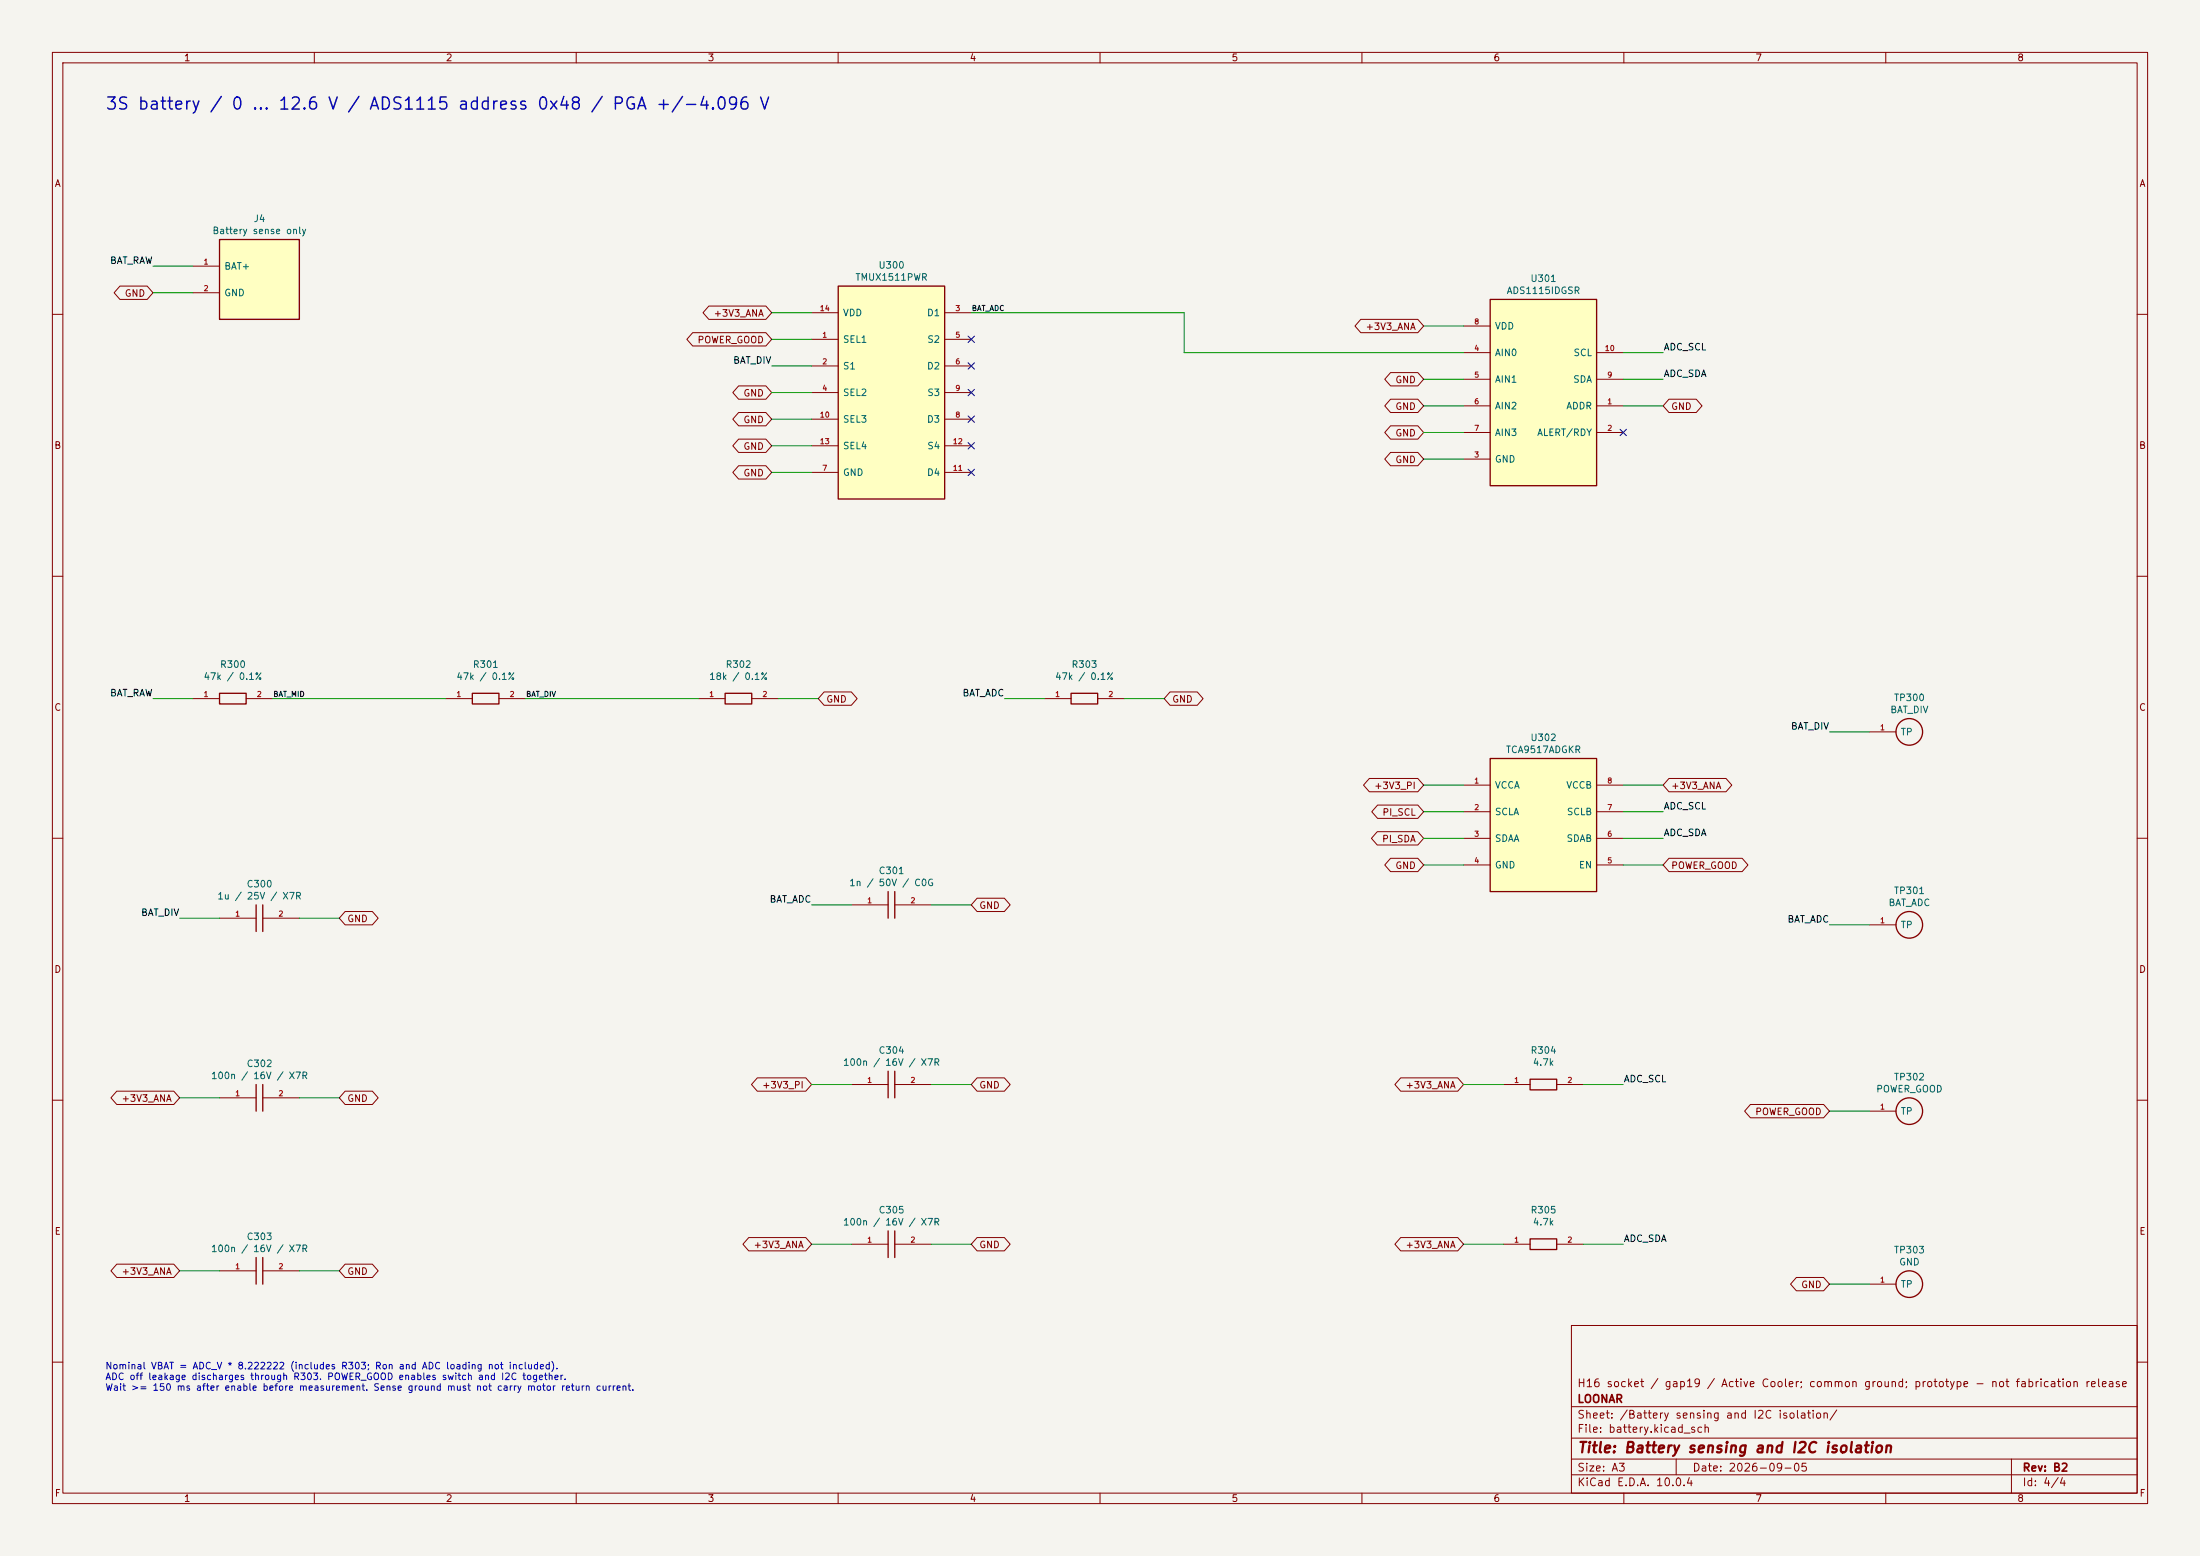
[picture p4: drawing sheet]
<svg xmlns="http://www.w3.org/2000/svg" width="420mm" height="297mm" viewBox="0 0 420 297" stroke-linecap="round" stroke-linejoin="round" font-family="sans-serif">
<path d="M0 0h420v297h-420z" fill="#f5f4ef" stroke="#f5f4ef" stroke-width=".19"/>
<g fill="none" stroke="#840000" stroke-width=".19">
<path d="M10 10h400v277h-400zM12 12h396v273h-396zM60 10v2M110 10v2M160 10v2M210 10v2M260 10v2M310 10v2M360 10v2M10 60h2M408 60h2M10 110h2"/>
<path d="M408 110h2M356.9 139.7h5M10 160h2M408 160h2M41.9 175.3h7M50.2 175.3h6.9M162.6 172.7h6.9M170.8 172.7h7M10 210h2M41.9 209.6h7M50.2 209.6h6.9M162.6 207h6.9"/>
<path d="M170.8 207h7M408 210h2M162.6 237.5h6.9M170.8 237.5h7M41.9 242.6h7M50.2 242.6h6.9M300 253h108v32h-108zM10 260h2M300 278.5h108M300 274.5h108M300 268.5h108M320 278.5v3"/>
<path d="M384 278.5v6.5M408 260h2M60 285v2M110 285v2M160 285v2M210 285v2M260 285v2M300 281.5h108M310 285v2M360 285v2"/>
</g>
<g fill="none" stroke="#840000" stroke-width=".25">
<path d="M48.9 172.7v5.1M50.2 172.7v5.1M169.5 170.2v5.1M170.8 170.2v5.1M48.9 207v5.1M50.2 207v5.1M169.5 204.5v5.1M170.8 204.5v5.1M169.5 234.9v5.1M170.8 234.9v5.1M48.9 240v5.1M50.2 240v5.1"/>
<circle cx="364.5" cy="139.7" r="2.54"/>
</g>
<path d="M284.5 144.8h20.3v25.4h-20.3z" fill="#ffffc2"/>
<g fill="none" stroke="#840000" stroke-width=".25">
<path d="M284.5 144.8h20.3v25.4h-20.3zM292.1 206h5.1v2h-5.1zM292.1 236.5h5.1v2h-5.1z"/>
<circle cx="364.5" cy="176.5" r="2.54"/>
<circle cx="364.5" cy="212.1" r="2.54"/>
<circle cx="364.5" cy="245.1" r="2.54"/>
</g>
<g fill="none" stroke="#840000" stroke-width=".19">
<path d="M279.4 149.9h5.1M279.4 154.9h5.1M304.8 149.9h5.1M304.8 154.9h5.1M279.4 160h5.1M279.4 165.1h5.1M304.8 160h5.1M304.8 165.1h5.1M356.9 176.5h5M287 207h5.1M297.2 207h5.1M356.9 212.1h5"/>
<path d="M287 237.5h5.1M297.2 237.5h5.1M356.9 245.1h5"/>
</g>
<path d="M284.5 57.2h20.3v35.5h-20.3z" fill="#ffffc2"/>
<path d="M284.5 57.2h20.3v35.5h-20.3zM204.5 132.3h5v2.1h-5z" fill="none" stroke="#840000" stroke-width=".25"/>
<path d="M279.4 77.5h5.1M279.4 67.3h5.1M279.4 72.4h5.1M279.4 62.2h5.1M304.8 77.5h5.1M304.8 67.3h5.1M304.8 72.4h5.1M279.4 82.6h5.1M279.4 87.6h5.1M304.8 82.6h5.1M199.4 133.4h5.1M209.5 133.4h5.1" fill="none" stroke="#840000" stroke-width=".19"/>
<path d="M160 54.6h20.3v40.7h-20.3z" fill="#ffffc2"/>
<path d="M160 54.6h20.3v40.7h-20.3zM90.2 132.3h5v2.1h-5z" fill="none" stroke="#840000" stroke-width=".25"/>
<g fill="none" stroke="#840000" stroke-width=".19">
<path d="M154.9 59.7h5.1M180.3 59.7h5.1M154.9 64.8h5.1M154.9 69.9h5.1M154.9 74.9h5.1M180.3 64.8h5.1M180.3 69.9h5.1M180.3 74.9h5.1M154.9 90.2h5.1M154.9 80h5.1M154.9 85.1h5.1M180.3 90.2h5.1"/>
<path d="M180.3 80h5.1M180.3 85.1h5.1M85.1 133.4h5.1M95.2 133.4h5.1"/>
</g>
<path d="M41.9 45.7h15.2v15.3h-15.2z" fill="#ffffc2"/>
<path d="M41.9 45.7h15.2v15.3h-15.2zM41.9 132.3h5.1v2.1h-5.1zM138.4 132.3h5.1v2.1h-5.1z" fill="none" stroke="#840000" stroke-width=".25"/>
<g fill="none" stroke="#840000" stroke-width=".19">
<path d="M22.9 54.6h5.2l1.1 1.3-1.1 1.3h-5.2l-1.1-1.3zM36.8 50.8h5.1M36.8 55.9h5.1M135.3 58.4h10.9l1.1 1.3-1.1 1.3h-10.9l-1.1-1.3zM132.2 63.5h14l1.1 1.3-1.1 1.2h-14l-1.1-1.2zM141 78.7h5.2l1.1 1.3-1.1 1.3h-5.2l-1.1-1.3zM141 73.7h5.2l1.1 1.2-1.1 1.3h-5.2l-1.1-1.3zM259.8 61h10.9l1.1 1.2-1.1 1.3h-10.9l-1.1-1.3zM265.5 71.1h5.2l1.1 1.3-1.1 1.3h-5.2l-1.1-1.3zM265.5 76.2h5.2l1.1 1.3-1.1 1.2h-5.2l-1.1-1.2zM318.6 76.2h5.2l1.1 1.3-1.1 1.2h-5.2l-1.1-1.2zM141 88.9h5.2l1.1 1.3-1.1 1.2h-5.2l-1.1-1.2z"/>
<path d="M141 83.8h5.2l1.1 1.3-1.1 1.3h-5.2l-1.1-1.3zM265.5 81.3h5.2l1.1 1.3-1.1 1.2h-5.2l-1.1-1.2zM265.5 86.4h5.2l1.1 1.2-1.1 1.3h-5.2l-1.1-1.3zM36.8 133.4h5.1M47 133.4h5.1M133.3 133.4h5.1M143.5 133.4h5.1M157.3 132.1h5.2l1.1 1.3-1.1 1.2h-5.2l-1.1-1.2zM223.4 132.1h5.2l1.1 1.3-1.1 1.2h-5.2l-1.2-1.2zM261.4 148.6h9.3l1.1 1.3-1.1 1.2h-9.3l-1.1-1.2zM262.9 158.7h7.8l1.1 1.3-1.1 1.3h-7.8l-1.1-1.3zM263 153.7h7.7l1.1 1.2-1.1 1.3h-7.7l-1.1-1.3z"/>
<path d="M318.6 148.6h10.9l1.1 1.3-1.1 1.2h-10.9l-1.1-1.2zM65.9 174h5.2l1.1 1.3-1.1 1.2h-5.2l-1.1-1.2zM186.5 171.4h5.2l1.1 1.3-1.1 1.3h-5.2l-1.1-1.3zM265.5 163.8h5.2l1.1 1.3-1.1 1.3h-5.2l-1.1-1.3zM318.6 163.8h14l1.1 1.3-1.1 1.3h-14l-1.1-1.3zM22.3 208.3h10.9l1.1 1.3-1.1 1.2h-10.9l-1.1-1.2zM65.9 208.3h5.2l1.1 1.3-1.1 1.2h-5.2l-1.1-1.2zM144.6 205.7h9.2l1.1 1.3-1.1 1.3h-9.2l-1.1-1.3zM186.5 205.7h5.2l1.1 1.3-1.1 1.3h-5.2l-1.1-1.3zM267.4 205.7h10.9l1.1 1.3-1.1 1.3h-10.9l-1.1-1.3zM334.2 210.8h13.9l1.1 1.3-1.1 1.3h-13.9l-1.1-1.3zM142.9 236.2h10.9l1.1 1.3-1.1 1.3h-10.9l-1.1-1.3z"/>
<path d="M186.5 236.2h5.2l1.1 1.3-1.1 1.3h-5.2l-1.1-1.3zM267.4 236.2h10.9l1.1 1.3-1.1 1.3h-10.9l-1.1-1.3zM22.3 241.3h10.9l1.1 1.3-1.1 1.2h-10.9l-1.1-1.2zM65.9 241.3h5.2l1.1 1.3-1.1 1.2h-5.2l-1.1-1.2zM342.9 243.8h5.2l1.1 1.3-1.1 1.3h-5.2l-1.1-1.3z"/>
</g>
<g fill="none" stroke="#009600" stroke-width=".19">
<path d="M29.2 55.9h7.6M29.2 50.8h7.6M147.3 59.7h7.6M185.4 59.7h40.7v7.6h53.3M147.3 74.9h7.6M147.3 69.9h7.6M147.3 64.8h7.6M271.8 72.4h7.6M271.8 77.5h7.6M271.8 62.2h7.6M309.9 72.4h7.6M309.9 77.5h7.6"/>
<path d="M309.9 67.3h7.6M147.3 90.2h7.6M147.3 85.1h7.6M147.3 80h7.6M271.8 82.6h7.6M271.8 87.6h7.6M29.2 133.4h7.6M52.1 133.4h33M100.3 133.4h33M148.6 133.4h7.6M191.8 133.4h7.6M214.6 133.4h7.6"/>
<path d="M349.2 139.7h7.7M271.8 149.9h7.6M271.8 154.9h7.6M309.9 149.9h7.6M309.9 154.9h7.6M34.3 175.3h7.6M57.1 175.3h7.7M154.9 172.7h7.7M177.8 172.7h7.6M271.8 160h7.6M271.8 165.1h7.6M309.9 160h7.6"/>
<path d="M309.9 165.1h7.6M349.2 176.5h7.7M34.3 209.6h7.6M57.1 209.6h7.7M154.9 207h7.7M177.8 207h7.6M279.4 207h7.6M302.3 207h7.6M349.2 212.1h7.7M154.9 237.5h7.7M177.8 237.5h7.6M279.4 237.5h7.6"/>
<path d="M302.3 237.5h7.6M34.3 242.6h7.6M57.1 242.6h7.7M349.2 245.1h7.7"/>
</g>
<g fill="none" stroke="#000084" stroke-width=".19">
<path d="M184.8 74.3l1.2 1.2M184.8 69.2l1.2 1.3M184.8 79.4l1.2 1.2M184.8 64.2l1.2 1.2M186 74.3l-1.2 1.2M186 69.2l-1.2 1.3M186 79.4l-1.2 1.2M186 64.2l-1.2 1.2M184.8 84.5l1.2 1.2M184.8 89.6l1.2 1.2M186 84.5l-1.2 1.2M186 89.6l-1.2 1.2"/>
<path d="M309.3 81.9l1.2 1.3M310.5 81.9l-1.2 1.3"/>
</g>
<text font-size="2.3" fill="#0000c2" x="20" y="21.5">3S battery / 0 ... 12.6 V / ADS1115 address 0x48 / PGA +/-4.096 V</text>
<text font-size="2" fill="#840000" x="301" y="277.8">Title: Battery sensing and I2C isolation</text>
<g font-size="1.5" fill="#840000">
<text x="301" y="268.1">LOONAR</text>
<text x="301" y="265.1">H16 socket / gap19 / Active Cooler; common ground; prototype - not fabrication release</text>
<text x="301" y="273.8">File: battery.kicad_sch</text>
<text x="301" y="271.1">Sheet: /Battery sensing and I2C isolation/</text>
<text x="301" y="281.2">Size: A3</text>
<text x="323" y="281.2">Date: 2026-09-05</text>
<text x="386" y="281.2">Rev: B2</text>
<text x="301" y="284">KiCad E.D.A. 10.0.4</text>
<text x="386" y="284">Id: 4/4</text>
</g>
<g font-size="1.3" fill="#840000">
<text x="35" y="12">1</text>
<text x="85" y="12">2</text>
<text x="135" y="12">3</text>
<text x="185" y="12">4</text>
<text x="235" y="12">5</text>
<text x="285" y="12">6</text>
<text x="335" y="12">7</text>
<text x="385" y="12">8</text>
<text x="10.3" y="36">A</text>
<text x="408.3" y="36">A</text>
<text x="23.7" y="56.9">GND</text>
<text x="133" y="65.8">POWER_GOOD</text>
<text x="136.1" y="60.8">+3V3_ANA</text>
<text x="260.6" y="63.3">+3V3_ANA</text>
<text x="141.8" y="76">GND</text>
<text x="266.3" y="73.5">GND</text>
<text x="141.8" y="81.1">GND</text>
<text x="266.3" y="78.5">GND</text>
<text x="266.3" y="83.6">GND</text>
<text x="318.9" y="78.5">GND</text>
<text x="10.3" y="86">B</text>
<text x="141.8" y="86.2">GND</text>
<text x="266.3" y="88.7">GND</text>
<text x="408.2" y="86">B</text>
<text x="141.8" y="91.2">GND</text>
<text x="10.3" y="136">C</text>
<text x="157.6" y="134.4">GND</text>
<text x="223.7" y="134.4">GND</text>
<text x="408.2" y="136">C</text>
<text x="262.2" y="150.9">+3V3_PI</text>
<text x="318.9" y="150.9">+3V3_ANA</text>
<text x="263.7" y="161.1">PI_SDA</text>
<text x="263.8" y="156">PI_SCL</text>
<text x="266.3" y="166.2">GND</text>
<text x="318.9" y="166.2">POWER_GOOD</text>
<text x="186.8" y="173.8">GND</text>
<text x="66.2" y="176.3">GND</text>
<text x="10.3" y="186">D</text>
<text x="408.2" y="186">D</text>
<text x="145.4" y="208.1">+3V3_PI</text>
<text x="186.8" y="208.1">GND</text>
<text x="268.2" y="208.1">+3V3_ANA</text>
<text x="23.1" y="210.6">+3V3_ANA</text>
<text x="66.2" y="210.6">GND</text>
<text x="335" y="213.2">POWER_GOOD</text>
<text x="10.3" y="236">E</text>
<text x="143.8" y="238.6">+3V3_ANA</text>
<text x="186.8" y="238.6">GND</text>
<text x="268.2" y="238.6">+3V3_ANA</text>
<text x="408.3" y="236">E</text>
<text x="23.1" y="243.6">+3V3_ANA</text>
<text x="66.2" y="243.6">GND</text>
<text x="343.7" y="246.2">GND</text>
<text x="10.3" y="286">F</text>
<text x="35" y="287">1</text>
<text x="85" y="287">2</text>
<text x="135" y="287">3</text>
<text x="185" y="287">4</text>
<text x="235" y="287">5</text>
<text x="285" y="287">6</text>
<text x="335" y="287">7</text>
<text x="385" y="287">8</text>
<text x="408.3" y="286">F</text>
</g>
<g font-size="1.3" fill="#006464">
<text x="40.4" y="45">Battery sense only</text>
<text x="48.3" y="42.7">J4</text>
<text x="42.7" y="51.8">BAT+</text>
<text x="163.2" y="53.9">TMUX1511PWR</text>
<text x="167.6" y="51.6">U300</text>
<text x="42.7" y="56.9">GND</text>
<text x="287.5" y="56.4">ADS1115IDGSR</text>
<text x="292.1" y="54.1">U301</text>
<text x="160.8" y="65.7">SEL1</text>
<text x="160.8" y="60.7">VDD</text>
<text x="176.9" y="60.7">D1</text>
<text x="176.9" y="65.7">S2</text>
<text x="285.3" y="63.2">VDD</text>
<text x="160.8" y="70.8">S1</text>
<text x="176.9" y="70.8">D2</text>
<text x="285.3" y="68.3">AIN0</text>
<text x="300.3" y="68.3">SCL</text>
<text x="160.8" y="75.9">SEL2</text>
<text x="176.9" y="75.9">S3</text>
<text x="285.3" y="73.4">AIN1</text>
<text x="300.2" y="73.4">SDA</text>
<text x="160.8" y="81">SEL3</text>
<text x="176.9" y="81">D3</text>
<text x="285.3" y="78.4">AIN2</text>
<text x="285.3" y="83.5">AIN3</text>
<text x="293.3" y="83.5">ALERT/RDY</text>
<text x="298.9" y="78.4">ADDR</text>
<text x="160.8" y="86.1">SEL4</text>
<text x="176.9" y="86.1">S4</text>
<text x="285.3" y="88.6">GND</text>
<text x="160.8" y="91.1">GND</text>
<text x="176.9" y="91.1">D4</text>
<text x="38.8" y="130.1">47k / 0.1%</text>
<text x="41.9" y="127.8">R300</text>
<text x="87" y="130.1">47k / 0.1%</text>
<text x="90.2" y="127.8">R301</text>
<text x="135.3" y="130.1">18k / 0.1%</text>
<text x="138.4" y="127.8">R302</text>
<text x="201.3" y="130.1">47k / 0.1%</text>
<text x="204.5" y="127.8">R303</text>
<text x="360.8" y="136.4">BAT_DIV</text>
<text x="361.5" y="134.1">TP300</text>
<text x="292.1" y="141.8">U302</text>
<text x="362.7" y="140.7">TP</text>
<text x="287.4" y="144.1">TCA9517ADGKR</text>
<text x="285.3" y="150.8">VCCA</text>
<text x="285.3" y="155.9">SCLA</text>
<text x="298.9" y="150.8">VCCB</text>
<text x="299" y="155.9">SCLB</text>
<text x="285.3" y="161">SDAA</text>
<text x="299" y="161">SDAB</text>
<text x="167.6" y="167.2">C301</text>
<text x="285.3" y="166.1">GND</text>
<text x="301.3" y="166.1">EN</text>
<text x="41.4" y="172">1u / 25V / X7R</text>
<text x="47" y="169.7">C300</text>
<text x="162" y="169.5">1n / 50V / C0G</text>
<text x="360.4" y="173.3">BAT_ADC</text>
<text x="361.5" y="171">TP301</text>
<text x="362.7" y="177.5">TP</text>
<text x="47" y="204">C302</text>
<text x="160.8" y="203.7">100n / 16V / X7R</text>
<text x="167.6" y="201.4">C304</text>
<text x="292.1" y="201.4">R304</text>
<text x="292.5" y="203.7">4.7k</text>
<text x="40.2" y="206.3">100n / 16V / X7R</text>
<text x="358.1" y="208.8">POWER_GOOD</text>
<text x="361.5" y="206.5">TP302</text>
<text x="362.7" y="213.1">TP</text>
<text x="167.6" y="231.9">C305</text>
<text x="292.1" y="231.9">R305</text>
<text x="40.2" y="239.3">100n / 16V / X7R</text>
<text x="47" y="237">C303</text>
<text x="160.8" y="234.2">100n / 16V / X7R</text>
<text x="292.5" y="234.2">4.7k</text>
<text x="361.5" y="239.5">TP303</text>
<text x="362.5" y="241.8">GND</text>
<text x="362.7" y="246.1">TP</text>
</g>
<g font-size="1.3" fill="#0f0f0f">
<text x="20.9" y="50.7">BAT_RAW</text>
<text x="139.9" y="69.7">BAT_DIV</text>
<text x="317.5" y="67.2">ADC_SCL</text>
<text x="317.5" y="72.3">ADC_SDA</text>
<text x="20.9" y="133.2">BAT_RAW</text>
<text x="183.6" y="133.2">BAT_ADC</text>
<text x="341.8" y="139.6">BAT_DIV</text>
<text x="317.5" y="154.8">ADC_SCL</text>
<text x="317.5" y="159.9">ADC_SDA</text>
<text x="146.8" y="172.6">BAT_ADC</text>
<text x="26.8" y="175.1">BAT_DIV</text>
<text x="341.1" y="176.4">BAT_ADC</text>
<text x="309.9" y="206.9">ADC_SCL</text>
<text x="309.9" y="237.4">ADC_SDA</text>
</g>
<g font-size="1.3" fill="#0000c2">
<text x="20" y="261.7">Nominal VBAT = ADC_V * 8.222222 (includes R303; Ron and ADC loading not included).</text>
<text x="20" y="263.7">ADC off leakage discharges through R303. POWER_GOOD enables switch and I2C together.</text>
<text x="20" y="265.8">Wait &gt;= 150 ms after enable before measurement. Sense ground must not carry motor return current.</text>
</g>
<g font-size="1" fill="#a90000">
<text x="38.8" y="50.7">1</text>
<text x="38.8" y="55.8">2</text>
<text x="156.4" y="59.6">14</text>
<text x="182.3" y="59.6">3</text>
<text x="156.9" y="64.7">1</text>
<text x="182.3" y="64.7">5</text>
<text x="281.3" y="62.2">8</text>
<text x="156.9" y="69.8">2</text>
<text x="182.3" y="69.8">6</text>
<text x="281.3" y="67.2">4</text>
<text x="306.3" y="67.2">10</text>
<text x="156.9" y="74.9">4</text>
<text x="182.3" y="74.9">9</text>
<text x="281.3" y="72.3">5</text>
<text x="281.3" y="77.4">6</text>
<text x="306.7" y="77.4">1</text>
<text x="306.7" y="72.3">9</text>
<text x="156.4" y="79.9">10</text>
<text x="182.3" y="79.9">8</text>
<text x="281.3" y="82.5">7</text>
<text x="306.7" y="82.5">2</text>
<text x="156.4" y="85">13</text>
<text x="181.8" y="85">12</text>
<text x="281.3" y="87.6">3</text>
<text x="156.9" y="90.1">7</text>
<text x="181.8" y="90.1">11</text>
<text x="38.8" y="133.3">1</text>
<text x="48.9" y="133.3">2</text>
<text x="87" y="133.3">1</text>
<text x="97.2" y="133.3">2</text>
<text x="135.3" y="133.3">1</text>
<text x="145.4" y="133.3">2</text>
<text x="201.3" y="133.3">1</text>
<text x="211.5" y="133.3">2</text>
<text x="358.8" y="139.6">1</text>
<text x="281.3" y="149.8">1</text>
<text x="306.7" y="149.8">8</text>
<text x="281.3" y="154.9">2</text>
<text x="306.7" y="154.9">7</text>
<text x="281.3" y="159.9">3</text>
<text x="306.7" y="159.9">6</text>
<text x="281.3" y="165">4</text>
<text x="306.7" y="165">5</text>
<text x="165.4" y="172.6">1</text>
<text x="173.7" y="172.6">2</text>
<text x="44.8" y="175.2">1</text>
<text x="53.1" y="175.2">2</text>
<text x="358.8" y="176.5">1</text>
<text x="44.8" y="209.5">1</text>
<text x="53.1" y="209.5">2</text>
<text x="165.4" y="206.9">1</text>
<text x="173.7" y="206.9">2</text>
<text x="289" y="206.9">1</text>
<text x="299.1" y="206.9">2</text>
<text x="358.8" y="212">1</text>
<text x="165.4" y="237.4">1</text>
<text x="173.7" y="237.4">2</text>
<text x="289" y="237.4">1</text>
<text x="299.1" y="237.4">2</text>
<text x="44.8" y="242.5">1</text>
<text x="53.1" y="242.5">2</text>
<text x="358.8" y="245">1</text>
</g>
<g font-size="1" fill="#0f0f0f">
<text x="185.4" y="59.6">BAT_ADC</text>
<text x="52.1" y="133.3">BAT_MID</text>
<text x="100.3" y="133.3">BAT_DIV</text>
</g>
</svg>
